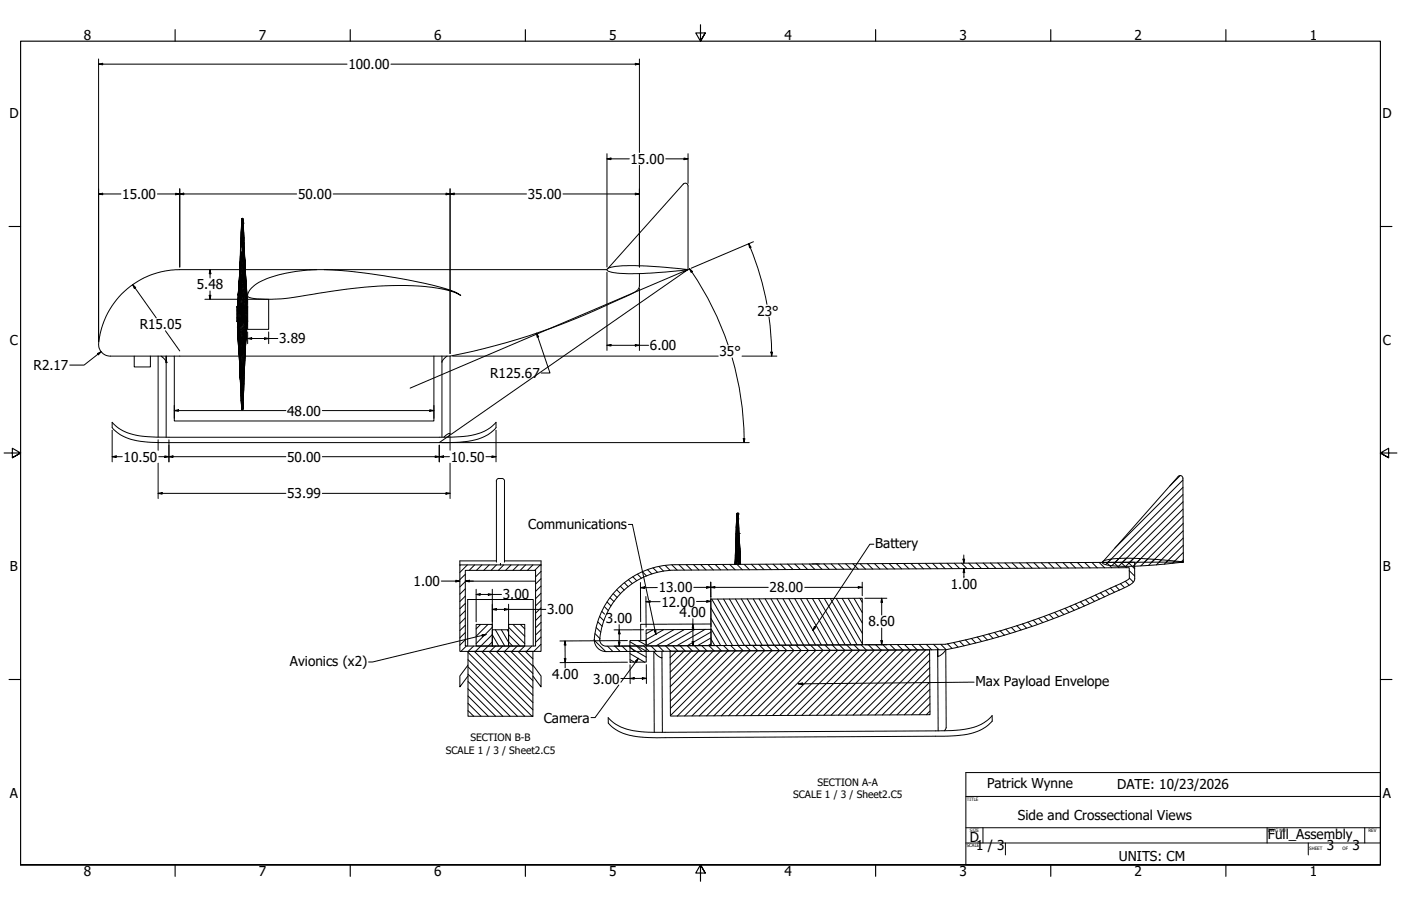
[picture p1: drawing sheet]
<svg xmlns="http://www.w3.org/2000/svg" width="864mm" height="559mm" viewBox="0 0 864 559" stroke-linecap="round" stroke-linejoin="round" font-family="sans-serif">
<!-- layer: Hatch (ANSI) -->
<g fill="none" stroke="#000" stroke-width=".62">
<path d="M727 293l-6 7M729 296l-42 42M729 301l-47 47M729 305l-42 42M729 314l-35 35M729 309l-37 38M729 318l-28 29M729 327l-21 22M729 323l-24 24M729 332l-16 16M729 336l-10 11M284 348l-1 1"/>
<path d="M287 359l-4 3M287 354l-4 4M288 348l-5 5M293 348l-4 4M297 348l-3 4M302 348l-4 4M306 348l-3 4M311 348l-4 4M315 348l-3 4M320 348l-4 4M324 348l-3 4M328 348l-3 4"/>
<path d="M333 348l-3 4M334 357l-4 3M334 352l-4 4M385 359l2 3M387 358l3 2M390 356l2 2M393 354l2 3M396 353l3 2M399 351l3 3M403 350l2 3M406 349l3 3M410 349l3 3"/>
<path d="M414 348l3 4M419 348l3 4M423 348l3 4M427 348l4 4M432 348l3 4M436 348l4 4M441 348l3 3M445 348l4 3M450 348l3 3M454 348l4 3M459 348l3 3M463 348l4 3"/>
<path d="M468 348l3 3M472 348l3 3M477 348l3 3M481 348l3 3M486 348l3 3M490 348l3 3M494 348l4 3M499 348l3 3M503 348l4 3M508 348l3 3M512 348l4 3M517 348l3 3"/>
<path d="M521 348l4 3M526 348l3 3M530 348l4 3M535 348l3 3M539 348l3 3M544 348l3 3M548 348l3 3M553 348l3 3M557 348l3 3M561 348l4 3M566 347l3 4M570 347l4 4"/>
<path d="M575 347l3 4M579 347l4 4M584 347l3 4M588 347l4 4M593 347l3 4M597 347l4 4M602 347l3 4M606 347l3 4M611 347l3 4M615 347l3 4M620 347l3 4M624 347l3 4"/>
<path d="M628 347l4 3M633 347l3 3M637 347l4 3M642 347l3 3M646 347l4 3M651 347l3 3M655 347l4 3M660 347l3 3M664 347l4 3M669 347l3 3M673 347l3 3M678 347l3 3"/>
<path d="M682 347l3 3M686 347l4 3M690 344l-5 5M691 360l2 2M691 347l3 3M694 359l2 2M694 344l-4 5M695 347l4 4M696 352l3 3M696 356l3 3M703 344l-5 5M708 345l-5 4"/>
<path d="M720 346l-2 2M729 341l-6 6M729 345l-1 2M287 377l-4 3M287 372l-4 3M287 368l-4 3M287 363l-4 4M334 379l-4 4M334 375l-4 3M334 370l-4 4M334 366l-4 3M334 361l-4 4"/>
<path d="M371 377l2 2M373 374l2 3M374 371l3 3M376 369l2 2M378 366l2 3M380 364l3 2M382 362l3 2M438 375l14 23M439 370l16 28M442 370l17 28M446 370l17 28M450 369l16 29"/>
<path d="M453 369l17 29M457 369l16 29M461 369l16 29 4 3M464 369l17 29M468 369l16 29M472 369l16 29M475 369l17 29M479 369l16 29M483 369l16 29M486 369l17 29M490 369l16 29M494 369l16 29"/>
<path d="M497 369l17 29M501 369l16 29 4 3M505 369l16 29M508 369l17 29M512 369l16 29M515 369l17 28M519 369l13 22M523 369l9 15M526 369l6 9M530 369l1 2M647 379l2 3M650 378l3 2"/>
<path d="M653 376l3 3M656 375l3 3M660 374l2 2M663 373l2 2M666 371l2 3M669 370l3 2M672 368l3 3M675 367l3 3M678 366l3 2M681 364l3 3M684 363l3 2M688 361l2 3"/>
<path d="M287 395l-4 3M287 390l-4 3M287 386l-4 3M287 381l-4 3M287 398l-3 4M292 398l-3 4M296 385l-3 3M301 385l-8 7M303 396l-5 6M303 391l-10 11M303 398h1M303 392l4 6"/>
<path d="M303 387l-10 10M305 388l6 10M305 398l-3 4M309 388l4 8M310 398l-3 4M313 388v2M313 396l3 2M313 391l8 7M313 387l10 10M314 398l-3 4M316 385l7 7M319 398l-3 4"/>
<path d="M321 385l2 3M323 398l-3 4M328 398l-3 4M334 397l-5 5M334 393l-4 3M334 388l-4 4M334 384l-4 3M366 395l7 7M367 391l3 3M368 387l2 3M368 384l3 2M370 380l2 3"/>
<path d="M374 399l4 3M379 399l3 3M383 398l4 4M388 398l3 4M388 399l10 6M388 396l10 6M392 398l4 4M393 395l5 3M397 398l3 4M401 398l4 4M403 388l-5 3M406 398l3 4"/>
<path d="M409 388l-11 7M410 398l4 4M415 398l3 4M415 388l-17 10M419 398l3 4M422 388l-18 10M428 398l3 4M428 388l-17 10M433 398l3 4M435 388l-18 10M437 398l3 4M438 381l10 17"/>
<path d="M438 390l-14 8 3 4M438 397l-2 1M438 393l-8 5M438 394l3 4M438 388l6 10M441 398l4 4M446 398l3 3M450 398l4 3M455 398l3 3M459 398l4 3M464 398l3 3M468 398l4 3"/>
<path d="M473 398l3 3M482 398l3 3M486 398l3 3-40 40M491 398l3 3M495 398l3 3-40 40M500 398l3 3-40 40M504 398l3 3-40 40M508 398l4 3-40 40M513 398l3 3M522 398l3 3M526 398l4 3M531 398l3 3"/>
<path d="M535 398l4 3M540 398l3 3M544 398l3 3M549 398l3 3M553 398l3 3M558 398l3 3M562 398l3 3M567 398l3 3M571 397l3 4M575 397l4 4M580 397l3 4M584 397l3 3"/>
<path d="M588 396l3 3M591 395l3 3M595 395l3 2M599 394l2 3M602 393l3 3M606 392l3 3M609 391l3 3M613 390l3 3M616 389l3 3M620 388l3 3M623 387l3 3M627 386l2 3"/>
<path d="M630 385l3 2M634 384l2 2M637 383l3 2M640 381l3 3M644 380l2 3M288 416l26 26M288 411l31 31M288 407l35 35M288 402l40 40M292 402l36 36M297 402l31 31M301 402l27 27"/>
<path d="M306 402l22 22M310 402l18 18M315 402l13 13M319 402l9 9M324 402l4 4M328 402h.1M388 407l3 1M388 403l9 5M417 402l-4 4M422 402l-9 8M426 402l-13 13M431 402l-18 17"/>
<path d="M435 402l-22 22M440 402l-27 26M444 402l-31 30M449 401l-36 36M453 401l-40 40M458 401l-40 41M462 401l-40 41M467 401l-40 41M471 401l-40 41M476 401l-40 41M480 401l-40 41M485 401l-40 41"/>
<path d="M494 401l-40 40M516 401l-40 40M521 401l-40 40M525 401l-40 40M530 401l-40 40M534 401l-40 40M539 401l-40 40M543 401l-40 40M548 401l-40 40M553 401l-41 40M557 401l-40 40M562 401l-41 40"/>
<path d="M566 401l-40 40M571 401l-41 40M573 403l-38 38M573 407l-34 34M573 412l-29 29M573 416l-25 25M288 438l4 4M288 434l8 8M288 429l13 13M288 425l17 17M288 420l22 22M573 421l-20 20"/>
<path d="M573 425l-16 16M573 430l-11 11M573 434l-7 7M573 439l-2 2"/>
</g>
<!-- layer: Visible (ANSI) -->
<g fill="none" stroke="#000" stroke-width=".62">
<path d="M149 139l-1 19M149 139v3M149 137l-1 25M149 139l-1 18M149 139h.1M149 139v13M149 139v-4v4M149 135v4M149 136v3M149 135v3zM149 135v3M149 138v3a160 160 0 0 1-1 30l1-16"/>
<path d="M149 138h.1M149 138l1 16M149 135l1 2-1-2M149 135l1 2zM149 135h.1M149 135l1 2M150 135v2zM150 137l-1 4M150 137v16M150 137v3M150 136v-1v2M150 137h.1"/>
<path d="M150 137v-2v2M150 137v3zM150 137l1 16M148 158v3M148 157v7zM149 149v4M149 156l-1 4v-4M149 141l1-1v4M149 141l1 13M150 154l-2 21M150 154v3v-4v4M150 154v4v-4"/>
<path d="M150 140v7M150 140v4M150 147v3M150 157v4v-3l-1 12M150 147v-4v7M150 150v7M150 150v3M150 157v3v-3M150 147v1M150 150l1 7M151 160v7M151 157l-1-4 1 4"/>
<path d="M151 160l-1 4M151 157v7v-4M151 160v-3v3M151 160l-1-3 1 3M147 179l1-4-1 4M148 175l-1 10M148 172v-1l-1 5 1-4M148 169v3M148 166h-37a49 49 0 0 0-50 48l3 4 3 2h80M148 178v-1v10M148 178v-4v13M148 178l-1 3z"/>
<path d="M148 174l-1 4zM148 165v-4v11M148 171v4M148 161v8zM149 170l-1 4v-4M149 170v3M149 177v2v1zM149 173l-1 11 1-1-1 5M149 173v-5l1 7M149 173v4v-5v4M149 180v9M149 180l1 7"/>
<path d="M149 172l1 3M149 176l1 3h-1M149 176l1-1v4M149 176v3M149 179l1 4v4M149 179l1 7v-3M150 172v3zM150 161l-1 8M150 175v3v1M150 179l1 3-1 1M150 179v4M150 168v3"/>
<path d="M150 161v10l-1-3zM150 167v4zM150 167h1v4v-4v3M150 175l1 3h-1zM150 164v3v-3M150 171l1 3M150 178l1 4 1 4h-1zM151 167l-1-3 1 6M151 174l-1-3 1 3-1 1M151 174v4M151 178l1 8v-4M151 167v-4v4"/>
<path d="M151 167l1 7-1-4M151 170v4M151 166h44M151 178l1 4-1-4M151 174l1 4-1-4M151 174l1 4zM151 174h.1M152 178v4zM152 178h-1M152 178v8v-4M152 178l-1-8 1 8M152 178h.1"/>
<path d="M155 178a45 45 0 0 1 24-10 180 180 0 0 1 61 3 164 164 0 0 1 42 10l2 1a48 48 0 0 0-22-5 296 296 0 0 0-77 6 71 71 0 0 1-32 0v-2zM200 166h174M375 165l46-51a1.7 1.7 0 0 1 2-1 1.7 1.7 0 0 1 1 2v51l-21 2-16 1a23 23 0 0 1-13-2v-1a12 12 0 0 1 9-2h16l25 2M394 169v7a11 11 0 0 1-8 7h-1a462 462 0 0 1-108 37M146 189h1l-1 2 1-1h-1M146 197h3l1 1M146 191l1 1v-1l1 2M146 189h.1M146 190v1M146 192v1M146 192h.1M146 191v1"/>
<path d="M146 196v2h4M146 196h.1M146 194v2M146 193l3 1M146 189v1M146 193v1M146 193h2M146 192h1M146 191h.1M146 196h3M146 190h1M146 189h1"/>
<path d="M146 190h.1M146 197h3M146 197h4M146 198h4M146 195h3M146 189v-1v1M147 190l-1 1 1-1v2M147 185v4zM147 190h-1M147 182l-1 7M147 192l1 1M147 189h-1"/>
<path d="M147 190h.1M147 185l-1 3zM147 189v-1v1M147 198l-1 4zM147 189h.1M147 182v3zM147 190v-1l1 1M147 190v1zM147 198v4zM147 188l1-4v5M147 188v1zM147 192h1z"/>
<path d="M147 185v3zM147 188v1M147 188h.1M147 191l1 1zM147 181v4zM148 198v3l-1 1zM148 189v1M148 190v2M148 188l-1 1 1 1M148 189v2M148 190v1v-1M148 190v3"/>
<path d="M148 181v3l-1 1zM148 187l-1 1M148 189h.1M148 188h.1M148 192v1zM148 188v1M148 192v1M148 189l1 1M148 198v3zM148 188v2M148 191l1 3M148 190l1 2"/>
<path d="M148 193l1 1M148 193v-1l1 2M148 191v1M148 192h.1M148 188l1 1M148 192l1 1M148 189h1M148 198v3M149 190v1M149 189v1M149 189h-1M149 194h-3"/>
<path d="M149 189h.1M149 194v2M149 194v1h-3M149 198v3h-1M149 189v2M149 189v1zM149 192v1zM149 189h4M149 193h-1M149 193h.1M149 191v2zM149 193v1"/>
<path d="M149 194h.1M149 198v3M149 190h4M149 191v2M149 189v-2v2M149 191h.1M149 190h.1M149 194v1M149 194v1zM149 196v1M149 191l1 3M149 194v2z"/>
<path d="M149 198l1 3v-3M149 195l1 1zM149 191v1M149 195v2M149 191h4M149 193v-1l1 1M149 195l1 1M150 193l-1-1 1 1M150 192v2M150 191v3v-2h3M150 197h-1h1M150 196v1"/>
<path d="M150 197v1M150 192h3M150 193v1M150 194h.1M150 194v2l-1-1M150 196h-1v1M150 194v1v-1M150 194v2M150 198h.1M150 187v-1v3v-2v2M150 193h.1M150 196v2"/>
<path d="M150 197v2M150 196h.1M150 195l1 2M150 196l1 2M150 193h3M150 199h.1M150 199v8l-1-6M150 193l1 3M150 197l1 2M150 194l1 2M150 194v1M150 198v1"/>
<path d="M150 194h3M150 194l2 1M150 183l1 3M150 199h1M150 195v1M150 195v-1v1M150 195l1 1M150 196l1 1M150 194l1 1zM150 199v5v-4h1M150 195l1 1zM150 194l2 4 1-1"/>
<path d="M151 197v1M151 196v3M151 198v1M151 199h.1M151 189l-1-3h1v3M151 196v1M151 199v1M151 197v2M151 194h2M151 195h1M151 200l-1 4 1-1M151 195v1z"/>
<path d="M151 197v1zM151 195h2M151 197v-1v1M151 197l1 1-1-2 1 2M151 182l1 4zM151 196l1 1zM152 195l-1 1h1M152 198h.1M152 200l-1 3zM152 200h-1v3M152 195v1M152 199v1"/>
<path d="M152 195h1M152 198v1M152 197v1M152 197h.1M152 199h.1M152 196v1zM152 199l-1 4h1M152 196h1M152 198h1M152 198v5M152 197h1M152 186v3z"/>
<path d="M152 186v3v-3v3v-3l-1 3v-3M153 190h-4l1 2M153 196l-1 2M153 194h-3l1 1M153 198h-1M165 185h-12v18h13l-1-18M83 220v6h10v-6M97 220v50M99 220l3 3v47M102 220v4zM107 220v40h160v-40M146 202l1-4-1 4"/>
<path d="M146 202h.1M146 202l1 8v-4M147 210v3v-3M147 202v8M147 202v4M147 210l1 7-1-4M147 206v3v-3M147 206h.1M147 209l1 4-1-3M147 213l1 8M147 209v1M147 217l1 4z"/>
<path d="M147 205l1 4-1-3M148 213v4l-1-4M148 213h-1M148 201v4l-1-3v3M148 209v4l-1-4M148 201l1 4h-1M148 209h-1M148 217v3v-3M148 217v3v1M148 217h.1M148 213v4v-4M148 213l1 3-1 1"/>
<path d="M148 213h.1M148 205v4l-1-4M148 205l1 3-1 1M148 205h-1M148 209v4v-4M148 209l1 3-1 1M148 209h.1M148 217v3M148 217l1 3M148 201l1 3v1M148 201l1 4M148 213l1 3z"/>
<path d="M149 205v3M149 208v4v7v-3v7M149 201l1 3h-1l1 11-1-7M149 208l1-1v4zM150 215v-4l-1 16M150 218v-3l-1 12v-4M150 217l-1 16M150 204v3zM151 217l-2 16 1 13M151 210l-1 4zM151 206l-1 5v-4l-1 23v-3M151 206l-1 1"/>
<path d="M151 216l-1 16M151 220h126M151 216v1M151 203v3M151 203l-1 4M151 219v7zM151 219v-4v11M151 213l1-5-1 8M151 213v-4l-1 9M151 213v4M151 216h.1M151 206v4v-4"/>
<path d="M151 203v3zM152 209l-1 4M152 208l-1 5M152 203l-1 3M152 205l-1 10M152 205v4M152 205v-3v3M152 202v-3v6M152 202l-1 7 1-3v3M152 202v-3v4M272 220v3M276 220l-3 2-1 1"/>
<path d="M277 220v48M148 220v4v-3M148 228v3M148 220v4v-3v6v-3v3M148 234v4M148 227v4v-3M148 227v1M148 224v3M148 231v3v-3v6M148 239l1 5M148 238v3M148 234l1 13"/>
<path d="M149 223l-1-3v4M149 223l-1 4v-3M149 231l-1-4v4M149 231v3v-4v4M149 238v6M149 231l-1 3M149 234v13M149 227v4M150 235v17M150 230v4M150 233v11v-7M150 227l1-4-1 9"/>
<path d="M151 229l-1 19M151 226l-1 22M151 226h.1M151 222v4M151 222v-3v4M272 223v47M149 247v3M149 241v9M149 252v1M149 244v6M149 251v2M149 253h.1"/>
<path d="M149 253v-3v3M149 247v6M149 250v3zM149 250v-20v20M150 249v4zM150 242v11v-4v3M150 248v4M150 244v6M69 260a31 31 0 0 0 25 9l182 1a43 43 0 0 0 26-6l4-4v4a29 29 0 0 1-23 9h-179a66 66 0 0 1-25-3l-5-2-4-3-1-1zM276 270l1-2a1.1 1.1 0 0 0-1-1 1.1 1.1 0 0 0-1 1l-1 2M308 295l-2 1v1v50M308 295h1"/>
<path d="M309 295l2 1v1v50M726 294a1.7 1.7 0 0 1 2-1 1.7 1.7 0 0 1 1 2v52h-50zM454 317v4M454 317v2M454 317v5zM454 317v8M454 317v9zM455 317v4zM455 317v4M455 317v11M455 317h-1M455 317v3z"/>
<path d="M455 317v3v-3M455 317l1 19M455 317v3M455 319v7M454 333l-1 10M454 337v3M454 337l-1 7M454 333v4zM454 329v-3v4M454 326v-4v18M454 330v3M454 330v7"/>
<path d="M454 321v4v-3M454 322l-1 25v-3M454 326v3M454 322h.1M454 325v15M454 325v1M455 321l-1 18M455 324v-4v25v-6v-14M455 338v3l1-5v3v-3v3v-4v4M455 323v-3l1 16M455 327v3M455 326l1 3"/>
<path d="M455 334v3M456 332v4M283 348h51v54h-51zM287 352h43v46h-43zM287 358h43M306 346h-23v2M308 348h.1M311 346h23v2M416 348a50 50 0 0 0-50 45M416 352a47 47 0 0 0-46 43M416 348l283-1v10a9 9 0 0 1-7 6l-3 1a456 456 0 0 1-106 37M416 352l280-2v7l-6 3a467 467 0 0 1-107 37l-209 2a4 4 0 0 1-4-4"/>
<path d="M453 348v-1v1M453 344v-4v4M453 348v-1l1 1M454 340v4zM454 340l-1 7M454 340l-1 7v-3M454 348v-1v1M454 346v-3l1 5M454 346v-6v4v3v-8l1 9 1-8v7M454 346l1 2M456 347v-3l-1 4M456 347v1"/>
<path d="M456 342v-3v8v-5l1 6-1-2v2v-2M501 348h4M679 347l5-2 9-1 20 1 16 2-27 2h-18a5 5 0 0 1-5-2zM438 370l93-1 1 29h-94zM288 398v-28h41v28M293 385h10v13h-10zM303 388h10v10h-10zM313 385h10v13h-10zM366 395h.1M366 395a7 7 0 0 0 8 7l209-1M366 393v2M370 395h.1"/>
<path d="M388 395h10v13h-10zM398 388h40v10h-40zM438 385h-43v10M288 402h40v40h-40zM288 410l-5 7v7l5-7M328 410l6 7v7l-6-7M408 406l-3-2-2-2v50M408 402v4M408 406v46M413 402l160-1v40l-160 1zM578 401v4zM578 404v47"/>
<path d="M583 401l-2 3-3 1M583 401v48l-1 2M375 443a29 29 0 0 0 22 8h185a43 43 0 0 0 26-6l4-4v4a31 31 0 0 1-25 9l-177 1a67 67 0 0 1-25-2l-4-2-5-3-1-2z"/>
</g>
<g fill="#000">
<circle cx="149" cy="136" r=".3"/>
<circle cx="150" cy="138" r=".3"/>
<circle cx="148" cy="189" r=".3"/>
<circle cx="149" cy="194" r=".3"/>
<circle cx="149" cy="195" r=".3"/>
<circle cx="150" cy="192" r=".3"/>
<circle cx="150" cy="193" r=".3"/>
<circle cx="150" cy="194" r=".3"/>
<circle cx="151" cy="195" r=".3"/>
<circle cx="102" cy="223" r=".3"/>
<circle cx="102" cy="224" r=".3"/>
<circle cx="148" cy="224" r=".3"/>
<circle cx="149" cy="250" r=".3"/>
<circle cx="149" cy="253" r=".3"/>
<circle cx="454" cy="320" r=".3"/>
<circle cx="455" cy="317" r=".3"/>
<circle cx="454" cy="321" r=".3"/>
<circle cx="455" cy="320" r=".3"/>
<circle cx="456" cy="329" r=".3"/>
</g>
<!-- layer: Border (ANSI) -->
<g fill="none" stroke="#000" stroke-width=".7">
<path d="M108 18v7M216 18v7M324 18v7M432 15v10l-3-5h6l-3 5 3-5M540 18v7M648 18v7M756 18v7M6 140h7M851 140h7M3 279h10l-5-3v6l5-3-5 3M861 279h-10l5-3v6l-5-3 5 3M6 419h7"/>
<path d="M851 419h7M13 533v-508h838v508h-838h838M108 533v8M216 533v8M324 533v8M435 538l-3-5 3 5h-6l3-5v11M540 533v8M648 533v8M756 533v8"/>
</g>
<!-- layer: Sketch Geometry (ANSI) -->
<path d="M253 239l171-73-153 107" fill="none" stroke="#000" stroke-width=".62"/>
<!-- layer: Title (ANSI) -->
<path d="M595 477h256v56h-256zM595 491h256M595 511h256M595 520h256M606 511v9M620 520v7M781 511v9M806 520v7M841 511v9" fill="none" stroke="#000" stroke-width=".62"/>
<!-- layer: Dimension (ANSI) -->
<g fill="none" stroke="#000" stroke-width=".62">
<path d="M61 40l2-1v1zM61 40h153M61 36v175M241 40h153M392 39l2 1h-2zM394 36v58M374 98l3-1v1zM374 98h14M374 95v70M410 98h14M422 97l2 1h-2zM424 95v18"/>
<path d="M61 120l2-1v1zM61 120h14M97 120h86M108 119l3 1h-3zM111 120l2-1v1zM111 116v49M205 120h120M275 119l2 1h-2zM277 120l3-1v1zM277 116v102M347 120h47M392 119l2 1h-2z"/>
<path d="M394 102v63M462 150l1 2-1 1zM462 150a179 179 0 0 1 11 38M464 149l-38 16M82 176l2 1-1 1zM82 176l14 20M129 166l1 3h-1zM129 166v5M129 179v6M374 168v48M394 178v38M425 166l2 1-1 1z"/>
<path d="M425 166a186 186 0 0 1 24 47M126 185h25M129 182h1l-1 3zM474 196l1 12 1 12M60 218l2-1-1 2zM62 217l-10 8h-9M102 204l9 12M153 209l2-1v1zM153 209h18M153 205v7M163 208l3 1h-3zM166 205v7"/>
<path d="M279 220h164M331 205l1 3h-1zM331 205l8 25h-5M374 213l3-1v1zM374 213h26M392 212l2 1h-2zM457 220h22M475 217h1v3zM451 221a188 188 0 0 1 8 50M107 253h3v1zM107 253h69M107 250v8"/>
<path d="M199 253h68M265 253h2l-2 1zM267 250v8M69 265v20M97 271v7M104 271v14M271 275v10M272 273h190M277 269v9M306 265v20M458 271h1v2zM459 271v2"/>
<path d="M69 282l3-1v1zM69 282h6M97 286v21M98 282h78M102 281l2 1h-2zM104 282l3-1v1zM199 282h78M268 281l3 1h-3zM271 282l2-1v1zM277 286v21M300 282h6M303 281l3 1h-3z"/>
<path d="M97 304h3v1zM97 304h79M199 304h78M275 304h2l-2 1zM272 358h11M281 358h2l-2 1zM287 358h2v1zM287 358h5M395 359v24M438 359v28M438 359v9M531 359v8"/>
<path d="M594 345h1l-1 2zM594 342v5M594 351l1 2h-1zM594 351v5M293 367l3-1v1zM293 367h16M293 363v21M301 366l2 1h-2zM303 376l3-1v1zM303 363v24M303 376h33M311 375l2 1h-2z"/>
<path d="M313 373v14M395 362h2v1zM398 371h3v1zM398 371h9M398 368v19M405 362h-10M436 362h2l-2 1zM436 370l2 1h-2zM438 362h-10M438 362h3v1zM438 362h36M438 371h-9"/>
<path d="M496 362h35M529 362h2l-2 1zM533 369h14M543 369l1 3h-1zM543 369v10M348 395l1 3h-1zM348 395v17M381 396h1v2zM382 385v13M382 388v3h-1zM387 395h-42M397 388h-18"/>
<path d="M397 398l-18 1M427 396h1l-1 2zM427 385l1 2h-1zM427 382v16M533 398h14M543 395h1l-1 3zM543 387v11M348 406h1l-1 3zM387 408l-42 1M388 410v12M388 418h3v1zM396 418h2l-2 1z"/>
<path d="M398 410v12M398 418h-15"/>
</g>
<g fill="#000">
<path d="M61 40l2-1v1zM392 39l2 1h-2zM374 98l3-1v1zM422 97l2 1h-2zM61 120l2-1v1zM111 120l2-1v1zM277 120l3-1v1zM108 119l3 1h-3zM275 119l2 1h-2zM392 119l2 1h-2zM462 150l1 2-1 1zM82 176l2 1-1 1z"/>
<path d="M129 166l1 3h-1zM425 166l2 1-1 1zM129 182h1l-1 3zM60 218l2-1-1 2zM153 209l2-1v1zM163 208l3 1h-3zM331 205l1 3h-1zM374 213l3-1v1zM392 212l2 1h-2zM475 217h1v3zM107 253h3v1zM265 253h2l-2 1z"/>
<path d="M458 271h1v2zM69 282l3-1v1zM102 281l2 1h-2zM104 282l3-1v1zM268 281l3 1h-3zM271 282l2-1v1zM303 281l3 1h-3zM97 304h3v1zM275 304h2l-2 1zM281 358h2l-2 1zM287 358h2v1zM594 345h1l-1 2z"/>
<path d="M594 351l1 2h-1zM293 367l3-1v1zM301 366l2 1h-2zM303 376l3-1v1zM311 375l2 1h-2zM395 362h2v1zM398 371h3v1zM436 362h2l-2 1zM436 370l2 1h-2zM438 362h3v1zM529 362h2l-2 1zM543 369l1 3h-1z"/>
<path d="M348 395l1 3h-1zM381 396h1v2zM382 388v3h-1zM427 396h1l-1 2zM427 385l1 2h-1zM543 395h1l-1 3zM348 406h1l-1 3zM388 418h3v1zM396 418h2l-2 1z"/>
</g>
<!-- layer: Symbol (ANSI) -->
<path d="M387 323h3l10 47M539 336h-3l-35 53M400 372l4 19M297 391h3l-3 1zM300 391l-70 17h-3M403 389h1v2zM502 387h1l-2 2zM392 408l2-2-2 2zM394 406l-11 15M381 423l-14 20h-3M492 422l3-1v1zM600 421l-108 1" fill="none" stroke="#000" stroke-width=".62"/>
<path d="M297 391h3l-3 1zM403 389h1v2zM502 387h1l-2 2zM392 408l2-2-2 2zM492 422l3-1v1z" fill="#000"/>
<g font-size="8.4">
<text x="52" y="24">8</text>
<text x="160" y="24">7</text>
<text x="268" y="24">6</text>
<text x="376" y="24">5</text>
<text x="483" y="24">4</text>
<text x="591" y="24">3</text>
<text x="699" y="24">2</text>
<text x="807" y="24">1</text>
<text x="215" y="43">100.00</text>
<text x="6" y="73">D</text>
<text x="852" y="73">D</text>
<text x="389" y="101">15.00</text>
<text x="75" y="123">15.00</text>
<text x="184" y="123">50.00</text>
<text x="325" y="123">35.00</text>
<text x="121" y="178">5.48</text>
<text x="467" y="195">23°</text>
<text x="86" y="203">R15.05</text>
<text x="6" y="213">C</text>
<text x="172" y="212">3.89</text>
<text x="852" y="213">C</text>
<text x="401" y="216">6.00</text>
<text x="444" y="220">35°</text>
<text x="21" y="228">R2.17</text>
<text x="302" y="233">R125.67</text>
<text x="177" y="256">48.00</text>
<text x="76" y="285">10.50</text>
<text x="177" y="285">50.00</text>
<text x="278" y="285">10.50</text>
<text x="177" y="307">53.99</text>
<text x="326" y="327">Communications</text>
<text x="539" y="338">Battery</text>
<text x="6" y="352">B</text>
<text x="852" y="352">B</text>
<text x="255" y="361">1.00</text>
<text x="406" y="365">13.00</text>
<text x="474" y="365">28.00</text>
<text x="586" y="363">1.00</text>
<text x="310" y="370">3.00</text>
<text x="408" y="374">12.00</text>
<text x="337" y="379">3.00</text>
<text x="419" y="381">4.00</text>
<text x="374" y="384">3.00</text>
<text x="535" y="386">8.60</text>
<text x="179" y="411">Avionics (x2)</text>
<text x="340" y="419">4.00</text>
<text x="366" y="422">3.00</text>
<text x="601" y="423">Max Payload Envelope</text>
<text x="335" y="446">Camera</text>
<text x="608" y="486">Patrick Wynne</text>
<text x="6" y="492">A</text>
<text x="689" y="486">DATE: 10/23/2026</text>
<text x="852" y="492">A</text>
<text x="627" y="506">Side and Crossectional Views</text>
<text x="598" y="520">D</text>
<text x="782" y="518">Full_Assembly</text>
<text x="602" y="524">1 / 3</text>
<text x="818" y="524">3</text>
<text x="834" y="524">3</text>
<text x="690" y="531">UNITS: CM</text>
<text x="52" y="541">8</text>
<text x="160" y="541">7</text>
<text x="268" y="541">6</text>
<text x="376" y="541">5</text>
<text x="483" y="541">4</text>
<text x="591" y="541">3</text>
<text x="699" y="541">2</text>
<text x="807" y="541">1</text>
</g>
<g font-size="6.3">
<text x="290" y="457">SECTION B-B</text>
<text x="275" y="465">SCALE 1 / 3 / Sheet2.C5</text>
<text x="504" y="485">SECTION A-A</text>
<text x="489" y="492">SCALE 1 / 3 / Sheet2.C5</text>
</g>
<g font-size="2.8">
<text x="596" y="494">TITLE</text>
<text x="598" y="513">SIZE</text>
<text x="782" y="513">DWG NO</text>
<text x="844" y="513">REV</text>
<text x="596" y="522">SCALE</text>
<text x="807" y="524">SHEET</text>
<text x="828" y="524">OF</text>
</g>
</svg>
